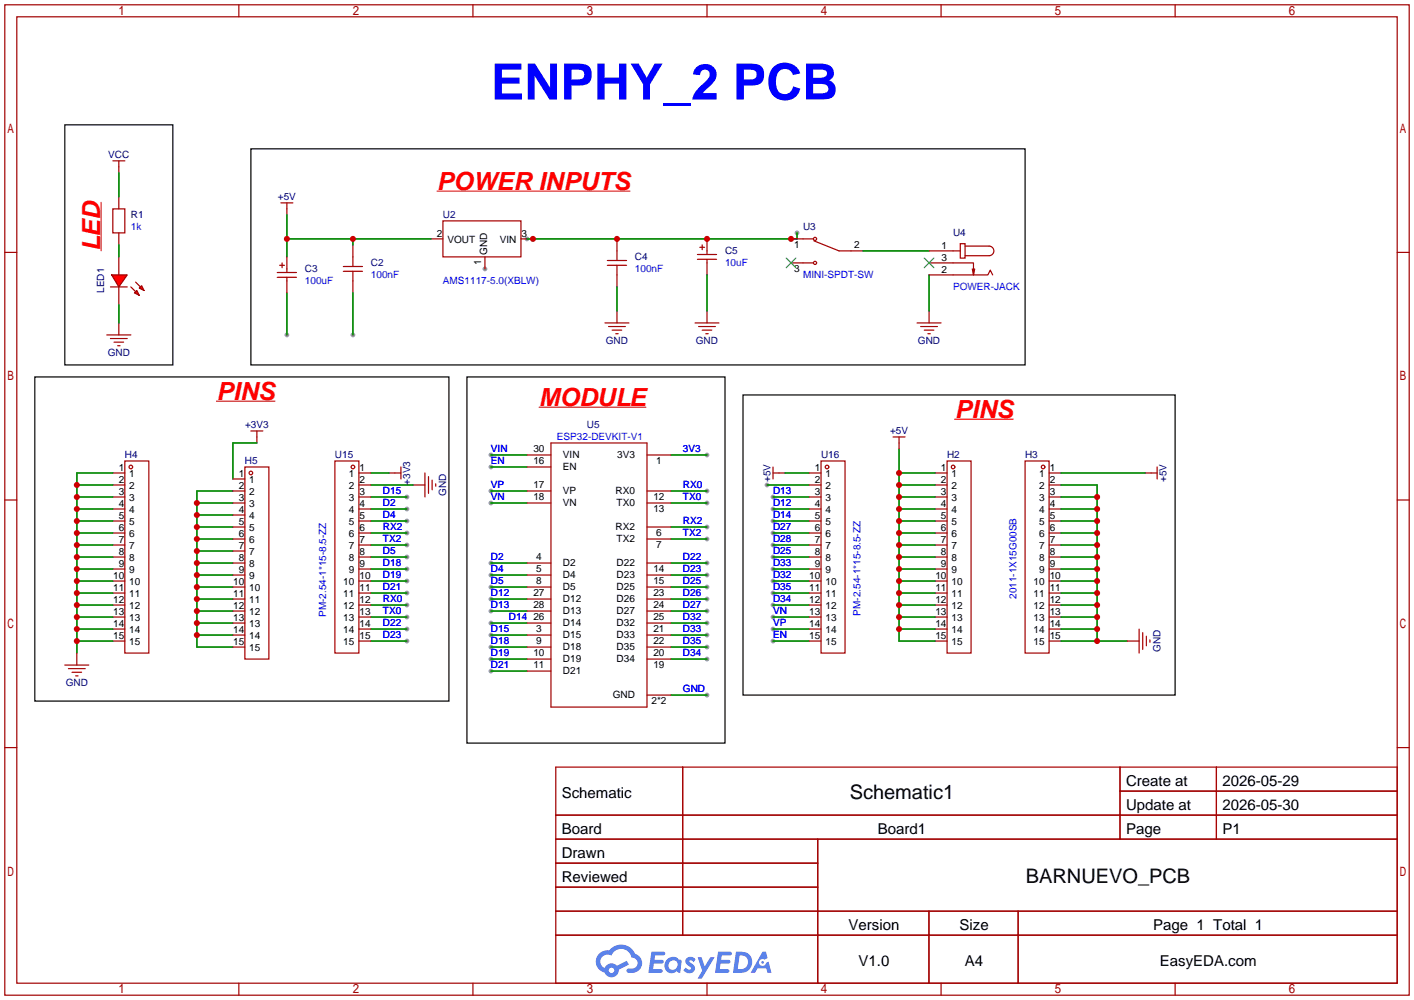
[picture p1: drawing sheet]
<svg xmlns="http://www.w3.org/2000/svg" width="299mm" height="212mm" viewBox="0 0 299 212" stroke-linecap="round" stroke-linejoin="round" font-family="sans-serif">
<g fill="#999">
<circle cx="102.6" cy="56.9" r=".51"/>
<circle cx="60.7" cy="70.9" r=".51"/>
<circle cx="74.7" cy="70.9" r=".51"/>
<circle cx="111.5" cy="50.5" r=".51"/>
<circle cx="168.7" cy="49.3" r=".51"/>
<circle cx="103.9" cy="96.3" r=".51"/>
<circle cx="103.9" cy="98.8" r=".51"/>
<circle cx="103.9" cy="103.9" r=".51"/>
<circle cx="103.9" cy="106.4" r=".51"/>
<circle cx="103.9" cy="119.1" r=".51"/>
<circle cx="103.9" cy="121.7" r=".51"/>
<circle cx="103.9" cy="124.2" r=".51"/>
<circle cx="103.9" cy="126.7" r=".51"/>
<circle cx="103.9" cy="129.3" r=".51"/>
<circle cx="103.9" cy="131.8" r=".51"/>
<circle cx="103.9" cy="134.4" r=".51"/>
<circle cx="103.9" cy="136.9" r=".51"/>
<circle cx="103.9" cy="139.4" r=".51"/>
<circle cx="103.9" cy="142" r=".51"/>
<circle cx="149.6" cy="96.3" r=".51"/>
<circle cx="149.6" cy="103.9" r=".51"/>
<circle cx="149.6" cy="106.4" r=".51"/>
<circle cx="149.6" cy="111.5" r=".51"/>
<circle cx="149.6" cy="114" r=".51"/>
<circle cx="149.6" cy="119.1" r=".51"/>
<circle cx="149.6" cy="121.7" r=".51"/>
<circle cx="149.6" cy="124.2" r=".51"/>
<circle cx="149.6" cy="126.7" r=".51"/>
<circle cx="149.6" cy="129.3" r=".51"/>
<circle cx="149.6" cy="131.8" r=".51"/>
<circle cx="149.6" cy="134.4" r=".51"/>
<circle cx="149.6" cy="136.9" r=".51"/>
<circle cx="149.6" cy="139.4" r=".51"/>
<circle cx="149.6" cy="147.1" r=".51"/>
<circle cx="86.1" cy="105.2" r=".51"/>
<circle cx="86.1" cy="107.7" r=".51"/>
<circle cx="86.1" cy="110.2" r=".51"/>
<circle cx="86.1" cy="112.8" r=".51"/>
<circle cx="86.1" cy="115.3" r=".51"/>
<circle cx="86.1" cy="117.9" r=".51"/>
<circle cx="86.1" cy="120.4" r=".51"/>
<circle cx="86.1" cy="122.9" r=".51"/>
<circle cx="86.1" cy="125.5" r=".51"/>
<circle cx="86.1" cy="128" r=".51"/>
<circle cx="86.1" cy="130.6" r=".51"/>
<circle cx="86.1" cy="133.1" r=".51"/>
<circle cx="86.1" cy="135.6" r=".51"/>
<circle cx="162.3" cy="102.6" r=".51"/>
<circle cx="163.6" cy="105.2" r=".51"/>
<circle cx="163.6" cy="107.7" r=".51"/>
<circle cx="163.6" cy="110.2" r=".51"/>
<circle cx="163.6" cy="112.8" r=".51"/>
<circle cx="163.6" cy="115.3" r=".51"/>
<circle cx="163.6" cy="117.9" r=".51"/>
<circle cx="163.6" cy="120.4" r=".51"/>
<circle cx="163.6" cy="122.9" r=".51"/>
<circle cx="163.6" cy="125.5" r=".51"/>
<circle cx="163.6" cy="128" r=".51"/>
<circle cx="163.6" cy="130.6" r=".51"/>
<circle cx="163.6" cy="133.1" r=".51"/>
<circle cx="163.6" cy="135.6" r=".51"/>
</g>
<g fill="none" stroke="#a10000" stroke-width=".25">
<path d="M1 1h297.2v209.6h-297.2zM3.6 3.6h292.1v204.4h-292.1zM50.5 1v2.6M100.1 1v2.6M149.6 1v2.6M199.1 1v2.6M248.7 1v2.6M1 53.4h2.6M295.7 53.4h2.5M1 105.8h2.6M295.7 105.8h2.5M1 158.2h2.6"/>
<path d="M295.7 158.2h2.5M117.6 162.3h178.1v45.7h-178.1zM117.6 172.5h178.1M117.6 177.5h178.1M144.5 162.3v35.6M173 177.5v30.5M237 162.3v15.2M237 167.4h58.7M257.4 162.3v15.2M117.6 182.6h55.4M117.6 192.8h178.1M117.6 187.7h55.4"/>
<path d="M117.6 197.9h178.1M196.6 192.8v15.2M215.4 192.8v15.2M50.5 208v2.6M100.1 208v2.6M149.6 208v2.6M199.1 208v2.6M248.7 208v2.6"/>
</g>
<g fill="#5487ff">
<path d="M145.3 202.7a1.3 1.3 0 0 1 1.9 .3l-.4 .6a.54 .54 0 0 0-.9-.2l.1 .2a1.34 1.34 0 0 1 .9 1.8 1.47 1.47 0 0 1-2.3-.1l.5-.6 .8 .5a.31 .31 0 0 0 .4-.3 .31 .31 0 0 0-.3-.4 1.12 1.12 0 0 1-.7-1.8z"/>
<path d="M147.6 202.5h.9l.6 2 1.2-2h.9l-2.7 4.6h-.9l1-1.7z"/>
<path d="M137.8 201.4h1.7a1.31 1.31 0 0 1 1.2 .2 .4 .4 0 0 1-.3 .5l-1.8 .1-.1 .9h1.6a.4 .4 0 0 1 .4 .4 .4 .4 0 0 1-.5 .4h-1.6l-.2 1.2h1.4a.46 .46 0 0 1 .5 0 .46 .46 0 0 1 .1 .5l-.4 .2h-2.6z"/>
<path d="M151.9 201.4h1.7a1.32 1.32 0 0 1 1.2 .2 .39 .39 0 0 1-.3 .5l-1.8 .1-.1 .9h1.6a.4 .4 0 0 1 .4 .4 .4 .4 0 0 1-.4 .4h-1.7l-.2 1.2h1.4a.46 .46 0 0 1 .5 0 .46 .46 0 0 1 .1 .5l-.4 .2h-2.6z"/>
<path d="M161.3 201.4h.8l.3 1.3-.6 .4a.75 .75 0 0 0-1.1 .3 .75 .75 0 0 0 .5 1 .75 .75 0 0 0 .9-.7l.5-.2 .6 2.3h-.8l-.3-.9h-1.8l-.5 .9h-1z"/>
<path d="M155.7 201.4l-.6 4.4h1.5a2.27 2.27 0 0 0 2.6-2.2 2.27 2.27 0 0 0-2.7-2.2zM156.5 202.1a1.5 1.5 0 0 1 1.8 1.6 1.5 1.5 0 0 1-1.9 1.4h-.3z"/>
<path d="M141.2 203a1.6 1.6 0 0 0-.3 2.3 1.6 1.6 0 0 0 2.3 .2l.7 .3 .3-2.4-.1-.3-.5-.1a1.58 1.58 0 0 0-2.4 0zM141.8 203.5a.98 .98 0 0 1 1.6 .4 .98 .98 0 0 1-1.1 1.3 .94 .94 0 0 1-.9-.7 .94 .94 0 0 1 .4-1z"/>
<path d="M126.8 201.8a2.37 2.37 0 0 0 1.1 4 1.54 1.54 0 0 0 1.8 1 1.54 1.54 0 0 0 1.2-1.6l2.2-1.1-.5-.8-2 1a1.57 1.57 0 0 0-2.7 .5 1.5 1.5 0 0 1-.7-2.1 1.5 1.5 0 0 1 2.2-.5 2.23 2.23 0 0 1 2.3-1.4 2.23 2.23 0 0 1 2 1.8 1.16 1.16 0 0 1 1.2 1.1 1.16 1.16 0 0 1-1.1 1.2h-.7a.47 .47 0 0 0-.5 .4 .47 .47 0 0 0 .4 .5 2.17 2.17 0 0 0 2.5-.9 2.17 2.17 0 0 0-.3-2.7l-.8-.4a3.2 3.2 0 0 0-5.5-.7l-1.1 .1zM128.8 205.3a.6 .6 0 0 1 1.2 0 .6 .6 0 0 1-1.2 0z"/>
<circle cx="161.4" cy="203.6" r=".28"/>
</g>
<g fill="none" stroke="#a10000" stroke-width=".25">
<path d="M23.9 34h2.5M25.1 34v2.6M23.9 44.2h2.5v5.1h-2.5zM25.1 41.7v2.5M25.1 49.3v2.5M25.1 54.4v3.8M58.7 57.7h4M58.7 58.7h4M59.2 56.1h1M59.4 42.9h2.6M59.7 55.6v1M60.7 42.9v2.6"/>
<path d="M60.7 54.4v3.3M60.7 58.7v3.3M72.6 57.4h4.1M72.6 56.4h4.1M74.7 51.8v4.6M74.7 57.4v4.6M91.2 50.5h2.5M93.7 46.7h16.5v7.7h-16.5zM102.6 54.4v2.5M110.2 50.5h2.6M128.5 55.1h4.1M128.5 56.1h4.1"/>
<path d="M130.6 50.5v4.6M130.6 56.1v4.6M147.6 53.8h4M147.6 54.9h4M148.1 52.3h1M148.6 51.8v1M149.6 50.5v3.3M149.6 54.9v3.3M167.4 50.5h4.7M167.4 55.6h4.7M172.2 51l5.3 2.1h5.1M196.6 58.2h12.4l.5-1 .6 1"/>
<path d="M196.6 55.6h9.4v2.6l.2-1.3M196.6 53.1h6.6M203.2 51.6h1v3h-1zM204.2 52.1h5.1a1.02 1.02 0 0 1 1 1 1.02 1.02 0 0 1-1 1h-5.1M205.7 56.9l.3 1.3M23.4 60.7h3.5M25.1 60.7v3.8M128 68.3h5.1M128.8 69.1h3.5M129.5 69.8h2.1M130.3 70.6h.5M130.6 65.8v2.5"/>
<path d="M147.1 68.3h5M147.8 69.1h3.6M148.6 69.8h2M149.4 70.6h.5M149.6 65.8v2.5M194.1 68.3h5M194.8 69.1h3.6M195.6 69.8h2M196.3 70.6h.5M196.6 65.8v2.5"/>
<circle cx="172.5" cy="50.5" r=".33"/>
<circle cx="172.5" cy="55.6" r=".33"/>
</g>
<path d="M25.1 36.6v5.1M60.7 45.5v8.9M60.7 50.5h30.5M74.7 50.5v1.3M149.6 58.2v7.6M168.7 49.3v1.2h-57.2M182.6 53.1h14M196.6 58.2v7.6M60.7 62v8.9M74.7 62v8.9M130.6 60.7v5.1" fill="none" stroke="#008700" stroke-width=".25"/>
<path d="M166.4 54.6l2 2M168.4 54.6l-2 2M195.6 54.6l2 2M197.6 54.6l-2 2" fill="none" stroke="#3c3" stroke-width=".25"/>
<g fill="#f00" stroke="#a10000" stroke-width=".25">
<path d="M23.6 58.2h3.3l-1.8 2.5z"/>
<path d="M29.5 61l.5-.5 .5 1z"/>
<path d="M28.4 62l.6-.5 .5 1z"/>
</g>
<g fill="none" stroke="#a10000" stroke-width=".25">
<path d="M28.7 59.7l1 1M22.6 70.9h5.1M23.4 71.6h3.5M24.1 72.4h2.1M24.9 73.2h.5M25.1 68.3v2.6M27.7 60.7l1 1M26.4 97.5h5.1v40.7h-5.1zM51.8 98.8h5.1v40.6h-5.1zM53.1 91.2h2.5M54.4 91.2v2.5M70.9 97.5h5v40.7h-5z"/>
<path d="M84.8 98.8v2.5M111.5 98.8h5.1M111.5 96.3h5.1M116.6 93.7h20.3v55.9h-20.3zM136.9 96.3h5.1M163.6 98.8v2.5M173.7 97.5h5.1v40.7h-5.1zM189 92.5h2.5M190.2 92.5v2.5M200.4 97.5h5.1v40.7h-5.1zM216.9 97.5h5.1v40.7h-5.1zM244.9 98.8v2.5"/>
<path d="M23.9 102.6h2.5M23.9 100.1h2.5M23.9 105.2h2.5M23.9 107.7h2.5M23.9 110.2h2.5M23.9 112.8h2.5M23.9 115.3h2.5M23.9 117.9h2.5M49.3 103.9h2.5M49.3 106.4h2.5M49.3 119.1h2.5M49.3 114h2.5"/>
<path d="M49.3 111.5h2.5M49.3 101.3h2.5M49.3 109h2.5M49.3 116.6h2.5M75.9 102.6h2.6M75.9 100.1h2.6M75.9 105.2h2.6M75.9 107.7h2.6M75.9 110.2h2.6M75.9 112.8h2.6M75.9 115.3h2.6M75.9 117.9h2.6"/>
<path d="M82.3 100.1h2.5M87.4 102.6h2.5M89.9 100.1v5.1M90.7 100.8v3.6M91.4 101.6v2M92.2 102.4v.5M111.5 103.9h5.1M111.5 106.4h5.1M111.5 119.1h5.1M136.9 103.9h5.1M136.9 106.4h5.1M136.9 119.1h5.1"/>
<path d="M136.9 114h5.1M136.9 111.5h5.1M163.6 100.1h2.5M171.2 102.6h2.5M171.2 100.1h2.5M171.2 105.2h2.5M171.2 107.7h2.5M171.2 110.2h2.5M171.2 112.8h2.5M171.2 115.3h2.5M171.2 117.9h2.5M197.9 102.6h2.5"/>
<path d="M197.9 100.1h2.5M197.9 105.2h2.5M197.9 107.7h2.5M197.9 110.2h2.5M197.9 112.8h2.5M197.9 115.3h2.5M197.9 117.9h2.5M222 102.6h2.5M222 100.1h2.5M222 105.2h2.5M222 107.7h2.5M222 110.2h2.5"/>
<path d="M222 112.8h2.5M222 115.3h2.5M222 117.9h2.5M242.3 100.1h2.6M16.3 138.2v2.5M23.9 120.4h2.5M23.9 122.9h2.5M23.9 125.5h2.5M23.9 128h2.5M23.9 130.6h2.5M23.9 133.1h2.5M23.9 135.6h2.5"/>
<path d="M49.3 136.9h2.5M49.3 131.8h2.5M49.3 134.4h2.5M49.3 124.2h2.5M49.3 126.7h2.5M49.3 129.3h2.5M49.3 121.7h2.5M75.9 120.4h2.6M75.9 122.9h2.6M75.9 125.5h2.6M75.9 128h2.6M75.9 130.6h2.6"/>
<path d="M75.9 133.1h2.6M75.9 135.6h2.6M111.5 139.4h5.1M111.5 136.9h5.1M111.5 131.8h5.1M111.5 134.4h5.1M111.5 124.2h5.1M111.5 126.7h5.1M111.5 129.3h5.1M111.5 121.7h5.1M136.9 139.4h5.1M136.9 136.9h5.1"/>
<path d="M136.9 131.8h5.1M136.9 134.4h5.1M136.9 124.2h5.1M136.9 126.7h5.1M136.9 129.3h5.1M136.9 121.7h5.1M171.2 120.4h2.5M171.2 122.9h2.5M171.2 125.5h2.5M171.2 128h2.5M171.2 130.6h2.5M171.2 133.1h2.5"/>
<path d="M171.2 135.6h2.5M197.9 120.4h2.5M197.9 122.9h2.5M197.9 125.5h2.5M197.9 128h2.5M197.9 130.6h2.5M197.9 133.1h2.5M197.9 135.6h2.5M222 120.4h2.5M222 122.9h2.5M222 125.5h2.5M222 128h2.5"/>
<path d="M222 130.6h2.5M222 133.1h2.5M222 135.6h2.5M238.5 135.6h2.5M241 133.1v5.1M241.8 133.9v3.5M242.6 134.6v2.1M243.3 135.4v.5M13.7 140.7h5.1M14.5 141.5h3.5M15.2 142.2h2.1M16 143h.5"/>
<path d="M111.5 142h5.1M136.9 147.1h5.1"/>
<circle cx="27.7" cy="98.8" r=".38"/>
<circle cx="74.7" cy="98.8" r=".38"/>
<circle cx="175" cy="98.8" r=".38"/>
<circle cx="201.7" cy="98.8" r=".38"/>
<circle cx="220.7" cy="98.8" r=".38"/>
<circle cx="53.1" cy="100.1" r=".38"/>
</g>
<g fill="none" stroke="#008700" stroke-width=".25">
<path d="M25.1 51.8v2.6M25.1 64.5v3.8M54.4 93.7h-5.1v7.6M103.9 96.3h7.6M103.9 98.8h7.6M142 96.3h7.6M190.2 95v40.6h7.7M16.3 102.6h7.6M16.3 105.2h7.6M16.3 107.7h7.6M16.3 110.2h7.6M16.3 112.8h7.6"/>
<path d="M16.3 115.3h7.6M16.3 117.9h7.6M23.9 100.1h-7.6v38.1M41.7 106.4h7.6M41.7 119.1h7.6M41.7 111.5h7.6M41.7 114h7.6M41.7 109h7.6M41.7 116.6h7.6M49.3 103.9h-7.6v33h7.6M78.5 102.6h8.9M78.5 105.2h7.6"/>
<path d="M78.5 107.7h7.6M78.5 110.2h7.6M78.5 112.8h7.6M78.5 115.3h7.6M78.5 117.9h7.6M78.5 100.1h3.8M103.9 103.9h7.6M103.9 106.4h7.6M103.9 119.1h7.6M142 103.9h7.6M142 106.4h7.6M142 119.1h7.6"/>
<path d="M142 111.5h7.6M142 114h7.6M162.3 102.6h8.9M163.6 105.2h7.6M163.6 107.7h7.6M163.6 110.2h7.6M163.6 112.8h7.6M163.6 115.3h7.6M163.6 117.9h7.6M166.1 100.1h5.1M190.2 102.6h7.7M190.2 105.2h7.7"/>
<path d="M190.2 107.7h7.7M190.2 110.2h7.7M190.2 112.8h7.7M190.2 115.3h7.7M190.2 117.9h7.7M190.2 100.1h7.7M224.5 102.6h7.7v33M224.5 105.2h7.7M224.5 107.7h7.7M224.5 110.2h7.7M224.5 112.8h7.7M224.5 115.3h7.7"/>
<path d="M224.5 117.9h7.7M224.5 100.1h17.8M16.3 120.4h7.6M16.3 122.9h7.6M16.3 125.5h7.6M16.3 128h7.6M16.3 130.6h7.6M16.3 133.1h7.6M16.3 135.6h7.6M41.7 121.7h7.6M41.7 124.2h7.6M41.7 126.7h7.6"/>
<path d="M41.7 129.3h7.6M41.7 131.8h7.6M41.7 134.4h7.6M78.5 120.4h7.6M78.5 122.9h7.6M78.5 125.5h7.6M78.5 128h7.6M78.5 130.6h7.6M78.5 133.1h7.6M78.5 135.6h7.6M103.9 121.7h7.6M103.9 124.2h7.6"/>
<path d="M103.9 126.7h7.6M103.9 129.3h7.6M103.9 131.8h7.6M103.9 134.4h7.6M103.9 136.9h7.6M103.9 139.4h7.6M142 121.7h7.6M142 124.2h7.6M142 126.7h7.6M142 129.3h7.6M142 131.8h7.6M142 134.4h7.6"/>
<path d="M142 136.9h7.6M142 139.4h7.6M163.6 120.4h7.6M163.6 122.9h7.6M163.6 125.5h7.6M163.6 128h7.6M163.6 130.6h7.6M163.6 133.1h7.6M163.6 135.6h7.6M190.2 120.4h7.7M190.2 122.9h7.7M190.2 125.5h7.7"/>
<path d="M190.2 128h7.7M190.2 130.6h7.7M190.2 133.1h7.7M224.5 120.4h7.7M224.5 122.9h7.7M224.5 125.5h7.7M224.5 128h7.7M224.5 130.6h7.7M224.5 133.1h7.7M224.5 135.6h14M103.9 142h7.6M142 147.1h7.6"/>
</g>
<path d="M21.4 42.8v10.3M92.5 40.4h40.8M45.8 84.9h12.4M114 86.2h22.7M202 88.7h12.4" fill="none" stroke="#f00" stroke-width=".21"/>
<path d="M13.7 26.4h22.9v50.8h-22.9zM53.1 31.5h163.8v45.7h-163.8zM7.4 79.8h87.6v68.5h-87.6zM98.8 79.8h54.6v77.4h-54.6zM157.2 83.6h91.5v63.5h-91.5z" fill="none" stroke="#000" stroke-width=".25"/>
<g fill="#c00">
<circle cx="60.7" cy="50.5" r=".63"/>
<circle cx="74.7" cy="50.5" r=".63"/>
<circle cx="112.8" cy="50.5" r=".63"/>
<circle cx="130.6" cy="50.5" r=".63"/>
<circle cx="149.6" cy="50.5" r=".63"/>
<circle cx="167.4" cy="50.5" r=".63"/>
<circle cx="41.7" cy="106.4" r=".63"/>
<circle cx="41.7" cy="109" r=".63"/>
<circle cx="41.7" cy="111.5" r=".63"/>
<circle cx="41.7" cy="114" r=".63"/>
<circle cx="41.7" cy="116.6" r=".63"/>
<circle cx="41.7" cy="119.1" r=".63"/>
<circle cx="41.7" cy="121.7" r=".63"/>
<circle cx="41.7" cy="124.2" r=".63"/>
<circle cx="41.7" cy="126.7" r=".63"/>
<circle cx="41.7" cy="129.3" r=".63"/>
<circle cx="41.7" cy="131.8" r=".63"/>
<circle cx="41.7" cy="134.4" r=".63"/>
<circle cx="16.3" cy="102.6" r=".63"/>
<circle cx="16.3" cy="105.2" r=".63"/>
<circle cx="16.3" cy="107.7" r=".63"/>
<circle cx="16.3" cy="110.2" r=".63"/>
<circle cx="16.3" cy="112.8" r=".63"/>
<circle cx="16.3" cy="115.3" r=".63"/>
<circle cx="16.3" cy="117.9" r=".63"/>
<circle cx="16.3" cy="120.4" r=".63"/>
<circle cx="16.3" cy="122.9" r=".63"/>
<circle cx="16.3" cy="125.5" r=".63"/>
<circle cx="16.3" cy="128" r=".63"/>
<circle cx="16.3" cy="130.6" r=".63"/>
<circle cx="16.3" cy="133.1" r=".63"/>
<circle cx="16.3" cy="135.6" r=".63"/>
<circle cx="190.2" cy="105.2" r=".63"/>
<circle cx="190.2" cy="107.7" r=".63"/>
<circle cx="190.2" cy="110.2" r=".63"/>
<circle cx="190.2" cy="112.8" r=".63"/>
<circle cx="190.2" cy="115.3" r=".63"/>
<circle cx="190.2" cy="117.9" r=".63"/>
<circle cx="190.2" cy="120.4" r=".63"/>
<circle cx="190.2" cy="122.9" r=".63"/>
<circle cx="190.2" cy="125.5" r=".63"/>
<circle cx="190.2" cy="128" r=".63"/>
<circle cx="190.2" cy="130.6" r=".63"/>
<circle cx="190.2" cy="133.1" r=".63"/>
<circle cx="190.2" cy="102.6" r=".63"/>
<circle cx="190.2" cy="100.1" r=".63"/>
<circle cx="232.2" cy="105.2" r=".63"/>
<circle cx="232.2" cy="107.7" r=".63"/>
<circle cx="232.2" cy="110.2" r=".63"/>
<circle cx="232.2" cy="112.8" r=".63"/>
<circle cx="232.2" cy="115.3" r=".63"/>
<circle cx="232.2" cy="117.9" r=".63"/>
<circle cx="232.2" cy="120.4" r=".63"/>
<circle cx="232.2" cy="122.9" r=".63"/>
<circle cx="232.2" cy="125.5" r=".63"/>
<circle cx="232.2" cy="128" r=".63"/>
<circle cx="232.2" cy="130.6" r=".63"/>
<circle cx="232.2" cy="133.1" r=".63"/>
<circle cx="232.2" cy="135.6" r=".63"/>
</g>
<text font-size="10.6" fill="#00f" x="103.9" y="21.1">ENPHY_2 PCB</text>
<g font-size="5.3" fill="#f00">
<text x="92.5" y="40.2">POWER INPUTS</text>
<text x="21.2" y="53.1" transform="rotate(-90 21.2 53.1)">LED</text>
<text x="45.8" y="84.7">PINS</text>
<text x="114" y="86">MODULE</text>
<text x="202" y="88.5">PINS</text>
</g>
<g font-size="4.2">
<text x="179.8" y="169">Schematic1</text>
<text x="217.1" y="186.8">BARNUEVO_PCB</text>
</g>
<g font-size="3.2">
<text x="238.3" y="166.2">Create at</text>
<text x="258.7" y="166.2">2026-05-29</text>
<text x="118.9" y="168.8">Schematic</text>
<text x="238.3" y="171.3">Update at</text>
<text x="258.7" y="171.3">2026-05-30</text>
<text x="118.9" y="176.4">Board</text>
<text x="185.7" y="176.4">Board1</text>
<text x="238.3" y="176.4">Page</text>
<text x="258.7" y="176.4">P1</text>
<text x="118.9" y="181.5">Drawn</text>
<text x="118.9" y="186.5">Reviewed</text>
<text x="179.5" y="196.7">Version</text>
<text x="203" y="196.7">Size</text>
<text x="244" y="196.7">Page 1 Total 1</text>
<text x="181.7" y="204.3">V1.0</text>
<text x="204.2" y="204.3">A4</text>
<text x="245.4" y="204.3">EasyEDA.com</text>
</g>
<g font-size="2.1" fill="#000080">
<text x="22.9" y="33.5">VCC</text>
<text x="27.7" y="46.2">R1</text>
<text x="58.8" y="42.4">+5V</text>
<text x="93.7" y="46.2">U2</text>
<text x="153.4" y="53.8">C5</text>
<text x="169.9" y="48.7">U3</text>
<text x="201.7" y="50">U4</text>
<text x="64.5" y="57.6">C3</text>
<text x="78.5" y="56.3">C2</text>
<text x="134.4" y="55.1">C4</text>
<text x="22" y="62" transform="rotate(-90 22 62)">LED1</text>
<text x="22.8" y="75.4">GND</text>
<text x="128.2" y="72.8">GND</text>
<text x="147.3" y="72.8">GND</text>
<text x="194.2" y="72.8">GND</text>
<text x="51.9" y="90.6">+3V3</text>
<text x="124.2" y="90.6">U5</text>
<text x="188.3" y="91.9">+5V</text>
<text x="26.4" y="97">H4</text>
<text x="51.8" y="98.2">H5</text>
<text x="70.9" y="97">U15</text>
<text x="163" y="102" transform="rotate(-90 163 102)">+5V</text>
<text x="173.7" y="97">U16</text>
<text x="200.4" y="97">H2</text>
<text x="216.9" y="97">H3</text>
<text x="246.8" y="102" transform="rotate(-90 246.8 102)">+5V</text>
<text x="86.8" y="102.6" transform="rotate(-90 86.8 102.6)">+3V3</text>
<text x="94.4" y="105" transform="rotate(-90 94.4 105)">GND</text>
<text x="245.6" y="138" transform="rotate(-90 245.6 138)">GND</text>
<text x="13.9" y="145.2">GND</text>
</g>
<g font-size="2.1" fill="#00f">
<text x="27.7" y="48.7">1k</text>
<text x="78.5" y="58.9">100nF</text>
<text x="134.4" y="57.6">100nF</text>
<text x="153.4" y="56.3">10uF</text>
<text x="169.9" y="58.9">MINI-SPDT-SW</text>
<text x="64.5" y="60.1">100uF</text>
<text x="93.7" y="60.1">AMS1117-5.0(XBLW)</text>
<text x="201.7" y="61.4">POWER-JACK</text>
<text x="103.9" y="95.7">VIN</text>
<text x="117.9" y="93.2">ESP32-DEVKIT-V1</text>
<text x="144.5" y="95.7">3V3</text>
<text x="103.9" y="98.2">EN</text>
<text x="81" y="104.6">D15</text>
<text x="81" y="107.1">D2</text>
<text x="103.9" y="103.3">VP</text>
<text x="103.9" y="105.9">VN</text>
<text x="144.5" y="103.3">RX0</text>
<text x="144.5" y="105.9">TX0</text>
<text x="163.6" y="104.6">D13</text>
<text x="163.6" y="107.1">D12</text>
<text x="81" y="109.7">D4</text>
<text x="81" y="112.2">RX2</text>
<text x="144.5" y="110.9">RX2</text>
<text x="144.5" y="113.5">TX2</text>
<text x="163.6" y="109.7">D14</text>
<text x="163.6" y="112.2">D27</text>
<text x="81" y="114.8">TX2</text>
<text x="81" y="117.3">D5</text>
<text x="81" y="119.8">D18</text>
<text x="103.9" y="118.6">D2</text>
<text x="144.5" y="118.6">D22</text>
<text x="163.6" y="114.8">D28</text>
<text x="163.6" y="117.3">D25</text>
<text x="163.6" y="119.8">D33</text>
<text x="81" y="122.4">D19</text>
<text x="81" y="124.9">D21</text>
<text x="103.9" y="121.1">D4</text>
<text x="103.9" y="123.6">D5</text>
<text x="144.5" y="121.1">D23</text>
<text x="144.5" y="123.6">D25</text>
<text x="163.6" y="122.4">D32</text>
<text x="163.6" y="124.9">D35</text>
<text x="69" y="130.6" transform="rotate(-90 69 130.6)">PM-2.54-1*15-8.5-ZZ</text>
<text x="81" y="127.5">RX0</text>
<text x="81" y="130">TX0</text>
<text x="103.9" y="126.2">D12</text>
<text x="103.9" y="128.7">D13</text>
<text x="107.7" y="131.3">D14</text>
<text x="144.5" y="126.2">D26</text>
<text x="144.5" y="128.7">D27</text>
<text x="144.5" y="131.3">D32</text>
<text x="163.6" y="127.5">D34</text>
<text x="163.6" y="130">VN</text>
<text x="182.1" y="130.2" transform="rotate(-90 182.1 130.2)">PM-2.54-1*15-8.5-ZZ</text>
<text x="215.1" y="126.7" transform="rotate(-90 215.1 126.7)">2011-1X15G00SB</text>
<text x="81" y="132.5">D22</text>
<text x="81" y="135.1">D23</text>
<text x="103.9" y="133.8">D15</text>
<text x="103.9" y="136.3">D18</text>
<text x="144.5" y="133.8">D33</text>
<text x="144.5" y="136.3">D35</text>
<text x="163.6" y="132.5">VP</text>
<text x="163.6" y="135.1">EN</text>
<text x="103.9" y="138.9">D19</text>
<text x="103.9" y="141.4">D21</text>
<text x="144.5" y="138.9">D34</text>
<text x="144.5" y="146.5">GND</text>
</g>
<g font-size="2.1">
<text x="92.4" y="50.2">2</text>
<text x="94.7" y="51.5">VOUT</text>
<text x="103.1" y="53.9" transform="rotate(-90 103.1 53.9)">GND</text>
<text x="105.8" y="51.5">VIN</text>
<text x="110.4" y="50.2">3</text>
<text x="168.1" y="52.5">1</text>
<text x="180.8" y="52.5">2</text>
<text x="199.2" y="52.8">1</text>
<text x="101.8" y="56.1" transform="rotate(-90 101.8 56.1)">1</text>
<text x="168.1" y="57.6">3</text>
<text x="199.2" y="57.8">2</text>
<text x="199.2" y="55.3">3</text>
<text x="112.9" y="95.7">30</text>
<text x="25.1" y="99.7">1</text>
<text x="27.4" y="101">1</text>
<text x="50.5" y="101">1</text>
<text x="73.8" y="101">1</text>
<text x="76.1" y="99.7">1</text>
<text x="112.9" y="98.2">16</text>
<text x="119.1" y="99.5">EN</text>
<text x="119.1" y="97">VIN</text>
<text x="130.6" y="97">3V3</text>
<text x="138.9" y="98.2">1</text>
<text x="172.4" y="99.7">1</text>
<text x="174.7" y="101">1</text>
<text x="199.1" y="99.7">1</text>
<text x="201.3" y="101">1</text>
<text x="219.9" y="101">1</text>
<text x="222.1" y="99.7">1</text>
<text x="25.1" y="102.3">2</text>
<text x="25.1" y="104.8">3</text>
<text x="25.1" y="107.4">4</text>
<text x="27.4" y="103.6">2</text>
<text x="27.4" y="106.1">3</text>
<text x="50.5" y="103.6">2</text>
<text x="50.5" y="106.1">3</text>
<text x="52.8" y="102.3">1</text>
<text x="52.8" y="104.8">2</text>
<text x="52.8" y="107.4">3</text>
<text x="73.8" y="103.6">2</text>
<text x="73.8" y="106.1">3</text>
<text x="76.1" y="102.3">2</text>
<text x="76.1" y="104.8">3</text>
<text x="76.1" y="107.4">4</text>
<text x="112.9" y="103.3">17</text>
<text x="112.9" y="105.9">18</text>
<text x="119.1" y="104.6">VP</text>
<text x="119.1" y="107.1">VN</text>
<text x="130.2" y="104.6">RX0</text>
<text x="130.5" y="107.1">TX0</text>
<text x="138.3" y="105.9">12</text>
<text x="172.4" y="102.3">2</text>
<text x="172.4" y="104.8">3</text>
<text x="172.4" y="107.4">4</text>
<text x="174.7" y="103.6">2</text>
<text x="174.7" y="106.1">3</text>
<text x="199.1" y="102.3">2</text>
<text x="199.1" y="104.8">3</text>
<text x="199.1" y="107.4">4</text>
<text x="201.3" y="103.6">2</text>
<text x="201.3" y="106.1">3</text>
<text x="219.9" y="103.6">2</text>
<text x="219.9" y="106.1">3</text>
<text x="222.1" y="102.3">2</text>
<text x="222.1" y="104.8">3</text>
<text x="222.1" y="107.4">4</text>
<text x="25.1" y="109.9">5</text>
<text x="25.1" y="112.4">6</text>
<text x="27.4" y="108.6">4</text>
<text x="27.4" y="111.2">5</text>
<text x="27.4" y="113.7">6</text>
<text x="50.5" y="108.6">4</text>
<text x="50.5" y="111.2">5</text>
<text x="50.5" y="113.7">6</text>
<text x="52.8" y="109.9">4</text>
<text x="52.8" y="112.4">5</text>
<text x="73.8" y="108.6">4</text>
<text x="73.8" y="111.2">5</text>
<text x="73.8" y="113.7">6</text>
<text x="76.1" y="109.9">5</text>
<text x="76.1" y="112.4">6</text>
<text x="130.2" y="112.2">RX2</text>
<text x="138.3" y="108.4">13</text>
<text x="138.9" y="113.5">6</text>
<text x="172.4" y="109.9">5</text>
<text x="172.4" y="112.4">6</text>
<text x="174.7" y="108.6">4</text>
<text x="174.7" y="111.2">5</text>
<text x="174.7" y="113.7">6</text>
<text x="199.1" y="109.9">5</text>
<text x="199.1" y="112.4">6</text>
<text x="201.3" y="108.6">4</text>
<text x="201.3" y="111.2">5</text>
<text x="201.3" y="113.7">6</text>
<text x="219.9" y="108.6">4</text>
<text x="219.9" y="111.2">5</text>
<text x="219.9" y="113.7">6</text>
<text x="222.1" y="109.9">5</text>
<text x="222.1" y="112.4">6</text>
<text x="25.1" y="115">7</text>
<text x="25.1" y="117.5">8</text>
<text x="27.4" y="116.3">7</text>
<text x="27.4" y="118.8">8</text>
<text x="50.5" y="116.3">7</text>
<text x="50.5" y="118.8">8</text>
<text x="52.8" y="115">6</text>
<text x="52.8" y="117.5">7</text>
<text x="73.8" y="116.3">7</text>
<text x="73.8" y="118.8">8</text>
<text x="76.1" y="115">7</text>
<text x="76.1" y="117.5">8</text>
<text x="113.5" y="118.6">4</text>
<text x="119.1" y="119.8">D2</text>
<text x="130.5" y="119.8">D22</text>
<text x="130.5" y="114.8">TX2</text>
<text x="138.9" y="116">7</text>
<text x="172.4" y="115">7</text>
<text x="172.4" y="117.5">8</text>
<text x="174.7" y="116.3">7</text>
<text x="174.7" y="118.8">8</text>
<text x="199.1" y="115">7</text>
<text x="199.1" y="117.5">8</text>
<text x="201.3" y="116.3">7</text>
<text x="201.3" y="118.8">8</text>
<text x="219.9" y="116.3">7</text>
<text x="219.9" y="118.8">8</text>
<text x="222.1" y="115">7</text>
<text x="222.1" y="117.5">8</text>
<text x="23.9" y="122.6">10</text>
<text x="23.9" y="125.1">11</text>
<text x="25.1" y="120.1">9</text>
<text x="27.4" y="121.3">9</text>
<text x="27.4" y="123.9">10</text>
<text x="49.3" y="123.9">10</text>
<text x="50.5" y="121.3">9</text>
<text x="52.8" y="120.1">8</text>
<text x="52.8" y="122.6">9</text>
<text x="52.8" y="125.1">10</text>
<text x="72.7" y="123.9">10</text>
<text x="73.8" y="121.3">9</text>
<text x="76.1" y="120.1">9</text>
<text x="76.1" y="122.6">10</text>
<text x="76.1" y="125.1">11</text>
<text x="113.5" y="123.6">8</text>
<text x="113.5" y="121.1">5</text>
<text x="119.1" y="124.9">D5</text>
<text x="119.1" y="122.4">D4</text>
<text x="130.5" y="124.9">D25</text>
<text x="130.5" y="122.4">D23</text>
<text x="138.3" y="123.6">15</text>
<text x="138.3" y="121.1">14</text>
<text x="171.3" y="122.6">10</text>
<text x="171.3" y="125.1">11</text>
<text x="172.4" y="120.1">9</text>
<text x="174.7" y="121.3">9</text>
<text x="174.7" y="123.9">10</text>
<text x="197.9" y="122.6">10</text>
<text x="197.9" y="125.1">11</text>
<text x="199.1" y="120.1">9</text>
<text x="201.3" y="121.3">9</text>
<text x="201.3" y="123.9">10</text>
<text x="218.7" y="123.9">10</text>
<text x="219.9" y="121.3">9</text>
<text x="222.1" y="120.1">9</text>
<text x="222.1" y="122.6">10</text>
<text x="222.1" y="125.1">11</text>
<text x="23.9" y="127.7">12</text>
<text x="23.9" y="130.2">13</text>
<text x="27.4" y="126.4">11</text>
<text x="27.4" y="129">12</text>
<text x="27.4" y="131.5">13</text>
<text x="49.3" y="126.4">11</text>
<text x="49.3" y="129">12</text>
<text x="49.3" y="131.5">13</text>
<text x="52.8" y="127.7">11</text>
<text x="52.8" y="130.2">12</text>
<text x="72.7" y="126.4">11</text>
<text x="72.7" y="129">12</text>
<text x="72.7" y="131.5">13</text>
<text x="76.1" y="127.7">12</text>
<text x="76.1" y="130.2">13</text>
<text x="112.9" y="131.3">26</text>
<text x="112.9" y="126.2">27</text>
<text x="112.9" y="128.7">28</text>
<text x="119.1" y="127.5">D12</text>
<text x="119.1" y="130">D13</text>
<text x="130.5" y="127.5">D26</text>
<text x="130.5" y="130">D27</text>
<text x="138.3" y="126.2">23</text>
<text x="138.3" y="128.7">24</text>
<text x="138.3" y="131.3">25</text>
<text x="171.3" y="127.7">12</text>
<text x="171.3" y="130.2">13</text>
<text x="174.7" y="126.4">11</text>
<text x="174.7" y="129">12</text>
<text x="174.7" y="131.5">13</text>
<text x="197.9" y="127.7">12</text>
<text x="197.9" y="130.2">13</text>
<text x="201.3" y="126.4">11</text>
<text x="201.3" y="129">12</text>
<text x="201.3" y="131.5">13</text>
<text x="218.7" y="126.4">11</text>
<text x="218.7" y="129">12</text>
<text x="218.7" y="131.5">13</text>
<text x="222.1" y="127.7">12</text>
<text x="222.1" y="130.2">13</text>
<text x="23.9" y="132.8">14</text>
<text x="23.9" y="135.3">15</text>
<text x="27.4" y="134">14</text>
<text x="27.4" y="136.6">15</text>
<text x="49.3" y="134">14</text>
<text x="49.3" y="136.6">15</text>
<text x="52.8" y="132.8">13</text>
<text x="52.8" y="135.3">14</text>
<text x="52.8" y="137.8">15</text>
<text x="72.7" y="134">14</text>
<text x="72.7" y="136.6">15</text>
<text x="76.1" y="132.8">14</text>
<text x="76.1" y="135.3">15</text>
<text x="113.5" y="136.3">9</text>
<text x="113.5" y="133.8">3</text>
<text x="119.1" y="132.5">D14</text>
<text x="119.1" y="137.6">D18</text>
<text x="119.1" y="135.1">D15</text>
<text x="130.5" y="137.6">D35</text>
<text x="130.5" y="132.5">D32</text>
<text x="130.5" y="135.1">D33</text>
<text x="138.3" y="133.8">21</text>
<text x="138.3" y="136.3">22</text>
<text x="171.3" y="132.8">14</text>
<text x="171.3" y="135.3">15</text>
<text x="174.7" y="134">14</text>
<text x="174.7" y="136.6">15</text>
<text x="197.9" y="132.8">14</text>
<text x="197.9" y="135.3">15</text>
<text x="201.3" y="134">14</text>
<text x="201.3" y="136.6">15</text>
<text x="218.7" y="134">14</text>
<text x="218.7" y="136.6">15</text>
<text x="222.1" y="132.8">14</text>
<text x="222.1" y="135.3">15</text>
<text x="112.9" y="141.4">11</text>
<text x="112.9" y="138.9">10</text>
<text x="119.1" y="142.7">D21</text>
<text x="119.1" y="140.2">D19</text>
<text x="130.5" y="140.2">D34</text>
<text x="138.3" y="141.4">19</text>
<text x="138.3" y="138.9">20</text>
<text x="129.7" y="147.8">GND</text>
<text x="137.9" y="149">2*2</text>
</g>
</svg>
